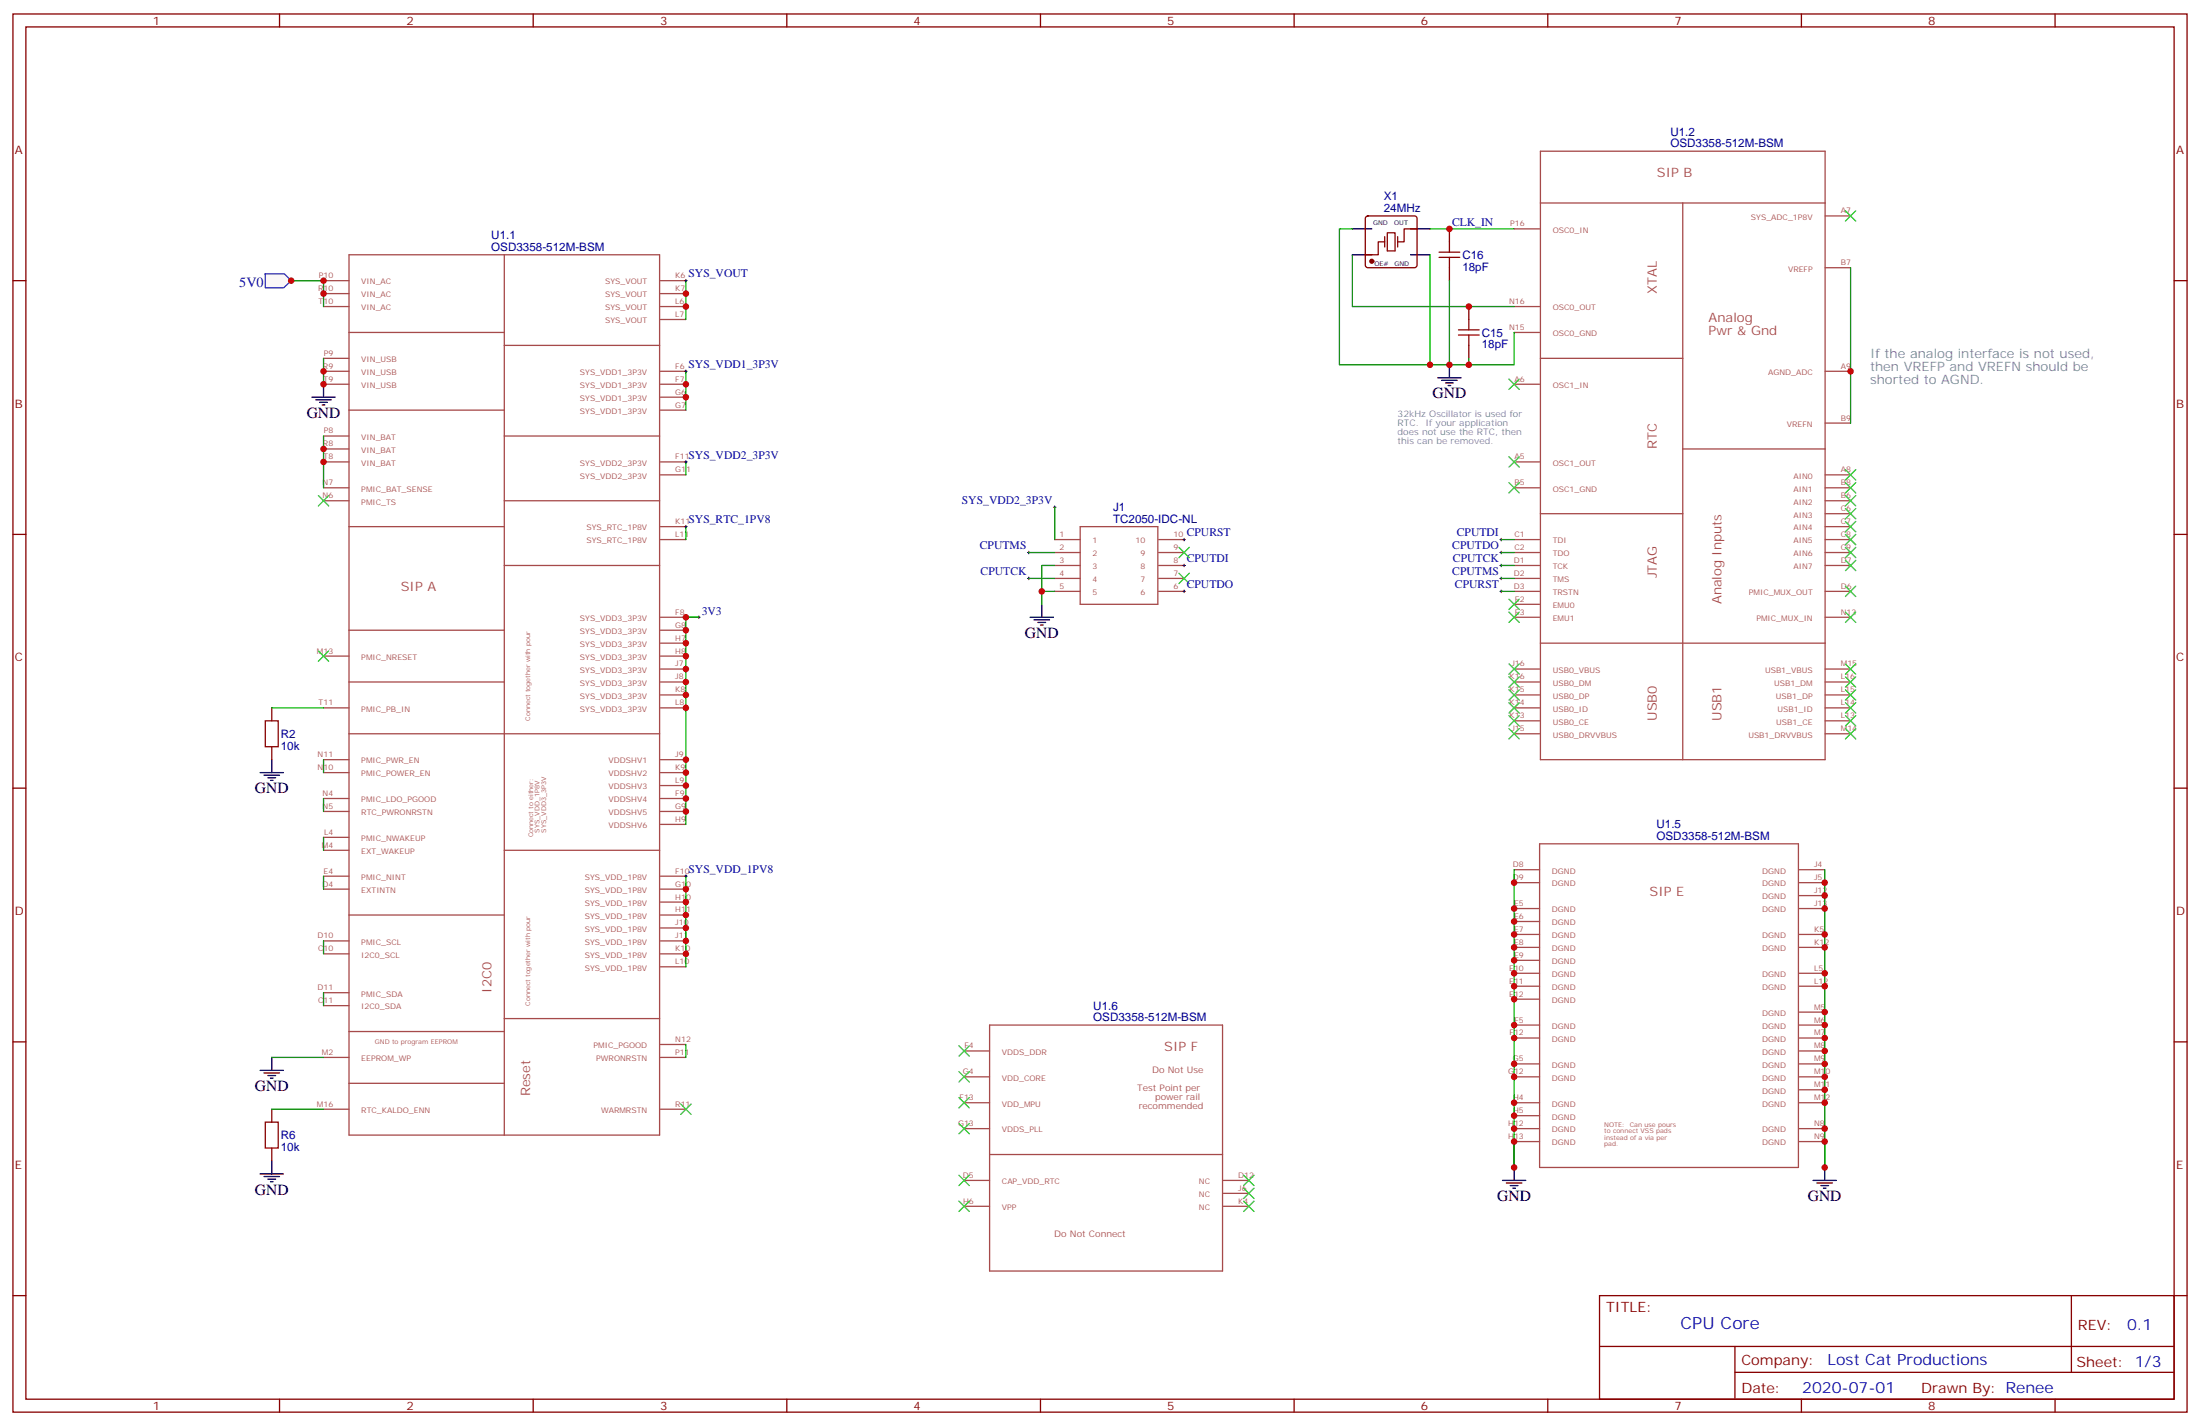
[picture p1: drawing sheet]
<svg xmlns="http://www.w3.org/2000/svg" width="600mm" height="389mm" viewBox="0 0 600 389" stroke-linecap="round" stroke-linejoin="round" font-family="sans-serif">
<g fill="none" stroke="#870000" stroke-width=".35">
<path d="M3.5 3.8h592.7v381h-592.7zM7.1 7.3h585.6v374h-585.6zM76.2 3.8v3.5M145.3 3.8v3.5M214.5 3.8v3.5M283.6 3.8v3.5M352.8 3.8v3.5M421.9 3.8v3.5M491.1 3.8v3.5M560.2 3.8v3.5M3.5 76.5h3.6M592.7 76.5h3.5"/>
<path d="M3.5 145.6h3.6M592.7 145.6h3.5M3.5 214.8h3.6M592.7 214.8h3.5M3.5 283.9h3.6M592.7 283.9h3.5M74.1 302.3v3.5M74.1 312.8v3.6M3.5 353.1h3.6M436 353.1h156.7v28.2h-156.7zM564.7 353.1v20.9M592.7 353.1h3.5"/>
<path d="M436.1 366.9h156.4M472.9 374h119.6M472.9 366.9v14.1M76.2 381.3v3.5M145.3 381.3v3.5M214.5 381.3v3.5M283.6 381.3v3.5M352.8 381.3v3.5M421.9 381.3v3.5M491.1 381.3v3.5M560.2 381.3v3.5"/>
</g>
<g fill="none" stroke="#a64a4a" stroke-width=".35">
<path d="M88.2 76.5h6.9M95.1 69.4h84.7v239.9h-84.7zM137.5 69.4v239.9M180 76.5h7M88.2 80h6.9M88.2 97.6h6.9M88.2 83.5h6.9M95.1 90.6h42.4M137.5 94.1h42.3M180 80h7M180 83.5h7M180 87.1h7"/>
<path d="M88.2 118.8h6.9M88.2 101.2h6.9M88.2 104.7h6.9M95.1 111.8h42.4M137.5 118.8h42.3M180 101.2h7M180 104.7h7M180 108.2h7M180 111.8h7M88.2 136.5h6.9M88.2 132.9h6.9M88.2 122.3h6.9"/>
<path d="M88.2 125.9h6.9M137.5 136.5h42.3M180 125.9h7M180 129.4h7M95.1 143.5h42.4M137.5 154.1h42.3M180 143.5h7M180 147h7M88.2 178.8h6.9M95.1 171.7h42.4M180 168.2h7M180 171.7h7"/>
<path d="M180 175.3h7M180 178.8h7M88.2 192.9h6.9M95.1 185.8h42.4M95.1 200h84.7M180 192.9h7M180 182.3h7M180 185.8h7M180 189.4h7M88.2 207h6.9M88.2 217.6h6.9M88.2 210.5h6.9"/>
<path d="M180 207h7M180 217.6h7M180 210.5h7M180 214.1h7M88.2 238.8h6.9M88.2 228.2h6.9M88.2 231.7h6.9M88.2 221.1h6.9M137.5 231.7h42.3M180 238.8h7M180 221.1h7M180 224.6h7"/>
<path d="M412.7 237h7M419.7 229.9h70.6v88.2h-70.6zM490.5 237h6.9M88.2 259.9h6.9M88.2 256.4h6.9M88.2 242.3h6.9M95.1 249.3h42.4M180 259.9h7M180 256.4h7M180 242.3h7M180 245.8h7M180 249.3h7"/>
<path d="M180 252.9h7M412.7 240.5h7M412.7 247.6h7M412.7 251.1h7M412.7 254.6h7M412.7 258.2h7M490.5 240.5h6.9M490.5 247.6h6.9M490.5 254.6h6.9M490.5 258.2h6.9M490.5 244.1h6.9M88.2 274h6.9"/>
<path d="M88.2 270.5h6.9M137.5 277.6h42.3M180 263.5h7M269.8 279.3h63.5v67.1h-63.5zM412.7 261.7h7M412.7 265.2h7M412.7 268.7h7M412.7 272.3h7M412.7 279.3h7M490.5 265.2h6.9M490.5 268.7h6.9M490.5 279.3h6.9"/>
<path d="M490.5 275.8h6.9M88.2 288.1h6.9M95.1 295.2h42.4M95.1 281.1h42.4M180 284.6h7M180 288.1h7M262.8 293.4h7M262.8 286.4h7M412.7 282.9h7M412.7 289.9h7M412.7 293.4h7M490.5 282.9h6.9"/>
<path d="M490.5 289.9h6.9M490.5 293.4h6.9M490.5 286.4h6.9M490.5 297h6.9M88.2 302.3h6.9M180 302.3h7M262.8 300.5h7M262.8 307.6h7M269.8 314.6h63.5M412.7 300.5h7M412.7 304h7M412.7 307.6h7"/>
<path d="M412.7 311.1h7M490.5 300.5h6.9M490.5 307.6h6.9M490.5 311.1h6.9M262.8 321.7h7M262.8 328.7h7M333.5 321.7h6.9M333.5 328.7h6.9M333.5 325.2h6.9"/>
</g>
<path d="M339 320.3l2.8 2.8M339 323.8l2.8 2.8M339 327.3l2.8 2.8M341.8 320.3l-2.8 2.8M341.8 323.8l-2.8 2.8M341.8 327.3l-2.8 2.8" fill="none" stroke="#3c3" stroke-width=".35"/>
<path d="M79.4 76.5h8.8v7M187 76.5v10.6M187 101.2v10.6M187 125.9v3.5M187 143.5v3.5M190.5 168.2h-3.5v56.4M187 238.8v24.7M412.7 237v81.1M497.4 237v81.1" fill="none" stroke="#008700" stroke-width=".35"/>
<g fill="none" stroke="#000" stroke-width=".35">
<path d="M70.9 291.7h6.4M72 292.4h4.2M73 293.1h2.1M73.7 293.8h.7M74.1 288.1v3.6M70.9 319.9h6.4M74.1 316.4v3.5M412.7 318.1v3.6M497.4 318.1v3.6M72 320.6h4.2M73 321.3h2.1M73.7 322h.7"/>
<path d="M409.6 321.7h6.3M410.6 322.4h4.3M411.7 323.1h2.1M412.4 323.8h.7M494.2 321.7h6.4M495.3 322.4h4.2M496.4 323.1h2.1M497.1 323.8h.7"/>
</g>
<path d="M186.6 76.5h.7M187 76.1v.7M394.8 62.4h.7M395.1 62v.7M186.6 143.5h.7M187 143.2v.7M186.6 238.8h.7M187 238.4v.7" fill="none" stroke="#000" stroke-width=".27"/>
<path d="M72.3 305.8h3.5v7h-3.5z" fill="none" stroke="#a10000" stroke-width=".35"/>
<path d="M72.2 74.6h5.3l1.9 1.9-2.1 1.9h-5z" fill="#fff7f7" stroke="#420aff" stroke-width=".35"/>
<g fill="none" stroke="#008700" stroke-width=".35">
<path d="M79.4 76.5h8.8M368.7 69.4v14.1h44M368.7 62.4h-3.6v37h24.7M389.8 69.4v30h22.9v-8.8M389.8 62.4h22.9M395.1 76.5v22.9M504.5 73v42.3M88.2 97.6v7.1M400.4 97.6v1.8M88.2 118.8v14.1M287.5 138.2v8.8M280.5 150.6h7"/>
<path d="M280.5 157.6h7M287.5 154.1h-3.5v7M409.2 150.6h3.5M409.2 157.6h3.5M409.2 147h3.5M409.2 154.1h3.5M187 168.2h3.5M287.5 161.1h-3.5v3.6M409.2 161.1h3.5M74.1 192.9h14.1M88.2 207v3.5M88.2 217.6v3.5"/>
<path d="M88.2 228.2v3.5M88.2 238.8v3.5M88.2 256.4v3.5M88.2 270.5v3.5M74.1 288.1h14.1M187 284.6v3.5M74.1 302.3h14.1"/>
</g>
<g fill="none" stroke="#3c3" stroke-width=".35">
<path d="M503.1 57.4l2.8 2.9M505.9 57.4l-2.8 2.9M411.3 103.3l2.9 2.8M414.2 103.3l-2.9 2.8M86.8 135l2.8 2.9M89.6 135l-2.8 2.9M411.3 124.5l2.9 2.8M411.3 131.5l2.9 2.8M414.2 124.5l-2.9 2.8M414.2 131.5l-2.9 2.8M503.1 128l2.8 2.8M503.1 131.5l2.8 2.8"/>
<path d="M503.1 135l2.8 2.9M503.1 138.6l2.8 2.8M505.9 128l-2.8 2.8M505.9 131.5l-2.8 2.8M505.9 135l-2.8 2.9M505.9 138.6l-2.8 2.8M321.4 156.2l2.8 2.8M321.4 149.2l2.8 2.8M324.2 156.2l-2.8 2.8M324.2 149.2l-2.8 2.8M503.1 142.1l2.8 2.8M503.1 145.6l2.8 2.8"/>
<path d="M503.1 149.2l2.8 2.8M503.1 152.7l2.8 2.8M503.1 159.7l2.8 2.9M505.9 142.1l-2.8 2.8M505.9 145.6l-2.8 2.8M505.9 149.2l-2.8 2.8M505.9 152.7l-2.8 2.8M505.9 159.7l-2.8 2.9M86.8 177.4l2.8 2.8M89.6 177.4l-2.8 2.8M411.3 163.3l2.9 2.8M411.3 166.8l2.9 2.8"/>
<path d="M414.2 163.3l-2.9 2.8M414.2 166.8l-2.9 2.8M503.1 166.8l2.8 2.8M505.9 166.8l-2.8 2.8M411.3 180.9l2.9 2.8M411.3 184.4l2.9 2.9M411.3 188l2.9 2.8M411.3 191.5l2.9 2.8M411.3 195l2.9 2.8M411.3 198.5l2.9 2.9M414.2 180.9l-2.9 2.8M414.2 184.4l-2.9 2.9"/>
<path d="M414.2 188l-2.9 2.8M414.2 191.5l-2.9 2.8M414.2 195l-2.9 2.8M414.2 198.5l-2.9 2.9M503.1 198.5l2.8 2.9M503.1 195l2.8 2.8M503.1 191.5l2.8 2.8M503.1 188l2.8 2.8M503.1 184.4l2.8 2.9M503.1 180.9l2.8 2.8M505.9 198.5l-2.8 2.9M505.9 195l-2.8 2.8"/>
<path d="M505.9 191.5l-2.8 2.8M505.9 188l-2.8 2.8M505.9 184.4l-2.8 2.9M505.9 180.9l-2.8 2.8M261.4 285l2.8 2.8M261.4 292l2.8 2.9M261.4 299.1l2.8 2.8M264.2 285l-2.8 2.8M264.2 292l-2.8 2.9M264.2 299.1l-2.8 2.8M185.6 300.8l2.8 2.9M188.4 300.8l-2.8 2.9"/>
<path d="M261.4 306.1l2.8 2.9M264.2 306.1l-2.8 2.9M261.4 320.3l2.8 2.8M261.4 327.3l2.8 2.8M264.2 320.3l-2.8 2.8M264.2 327.3l-2.8 2.8"/>
</g>
<g fill="none" stroke="#000" stroke-width=".27">
<path d="M186.6 101.2h.7M187 100.8v.7M186.6 125.9h.7M187 125.5v.7M287.2 138.2h.7M287.5 137.9v.7M280.1 157.6h.7M280.1 150.6h.7M280.5 150.2v.7M280.5 157.3v.7M322.4 147h.7M322.4 154.1h.7"/>
<path d="M322.8 146.7v.7M322.8 153.7v.7M408.9 157.6h.7M408.9 147h.7M408.9 150.6h.7M408.9 154.1h.7M409.2 146.7v.7M409.2 150.2v.7M409.2 153.7v.7M409.2 157.3v.7M190.1 168.2h.8M190.5 167.9v.7"/>
<path d="M322.4 161.1h.7M322.8 160.8v.7M408.9 161.1h.7M409.2 160.8v.7"/>
</g>
<path d="M392.3 70.1h5.6M392.3 68.7h5.6M395.1 65.9v2.8M395.1 70.1v2.9M397.6 89.9h5.6M397.6 91.3h5.6M400.4 87.1v2.8M400.4 91.3v2.8M72.3 196.4h3.5v7.1h-3.5z" fill="none" stroke="#a10000" stroke-width=".35"/>
<path d="M372.4 59l.5-.2h12.7a.71 .71 0 0 1 .7 .7v12.7l-.2 .5-.5 .3h-12.7l-.5-.3-.2-.5v-12.7zM377.5 65.9h-1.8v3.5h-3.5M386.3 62.4h-3.5v3.5h-1.8M395.1 62.4v3.5M395.1 73v3.5M400.4 83.5v3.6M400.4 94.1v3.5M74.1 192.9v3.5M74.1 203.5v3.5" fill="none" stroke="#870000" stroke-width=".35"/>
<g fill="none" stroke="#000" stroke-width=".35">
<path d="M368.7 69.4h5.2M368.7 62.4h5.2M384.5 69.4h5.3M384.5 62.4h5.3M395.1 99.4v3.5M85 108.2h6.4M86.1 108.9h4.2M87.1 109.6h2.2M87.8 110.3h.7M88.2 104.7v3.5M391.9 102.9h6.4M393 103.6h4.2"/>
<path d="M394.1 104.4h2.1M394.8 105.1h.7M280.8 168.2h6.4M281.9 168.9h4.2M282.9 169.6h2.1M283.6 170.3h.7M284 164.7v3.5M70.9 210.5h6.4M72 211.2h4.2M73 211.9h2.1M73.7 212.7h.7M74.1 207v3.5"/>
</g>
<g fill="none" stroke="#a64a4a" stroke-width=".35">
<path d="M419.9 41.2h77.6v165.8h-77.6zM419.9 55.3h77.6M458.7 55.3v151.7M497.5 58.8h7M412.7 62.4h7M497.5 73h7M412.7 90.6h7M412.7 83.5h7M419.9 97.6h38.8M412.7 104.7h7M497.5 101.2h7M497.5 115.3h7"/>
<path d="M412.7 132.9h7M412.7 125.9h7M419.9 140h38.8M458.7 122.3h38.8M497.5 129.4h7M497.5 132.9h7M497.5 136.5h7M497.5 140h7M287.5 147h7M287.5 150.6h7M287.5 154.1h7M287.5 157.6h7"/>
<path d="M294.5 143.5h21.1v21.2h-21.1zM315.8 147h7M315.8 150.6h7M315.8 154.1h7M315.8 157.6h7M412.7 147h7M412.7 150.6h7M412.7 154.1h7M412.7 157.6h7M497.5 143.5h7M497.5 147h7M497.5 150.6h7"/>
<path d="M497.5 154.1h7M287.5 161.1h7M315.8 161.1h7M412.7 164.7h7M412.7 168.2h7M412.7 161.1h7M419.9 175.3h77.6M497.5 168.2h7M497.5 161.1h7M412.7 196.4h7M412.7 185.8h7M412.7 189.4h7"/>
<path d="M412.7 200h7M412.7 192.9h7M412.7 182.3h7M497.5 196.4h7M497.5 185.8h7M497.5 189.4h7M497.5 200h7M497.5 192.9h7M497.5 182.3h7"/>
</g>
<circle cx="373.9" cy="71.2" r=".53" fill="#870000" stroke="#870000" stroke-width=".35"/>
<path d="M377.5 64.5v2.8M378.2 63.4h2.1v5h-2.1zM381 64.5v2.8" fill="none" stroke="#871200" stroke-width=".35"/>
<g fill="#c00">
<circle cx="88.2" cy="101.2" r=".88"/>
<circle cx="79.4" cy="76.5" r=".88"/>
<circle cx="88.2" cy="76.5" r=".88"/>
<circle cx="187" cy="171.7" r=".88"/>
<circle cx="187" cy="175.3" r=".88"/>
<circle cx="187" cy="178.8" r=".88"/>
<circle cx="187" cy="182.3" r=".88"/>
<circle cx="187" cy="185.8" r=".88"/>
<circle cx="187" cy="189.4" r=".88"/>
<circle cx="187" cy="104.7" r=".88"/>
<circle cx="187" cy="108.2" r=".88"/>
<circle cx="88.2" cy="80" r=".88"/>
<circle cx="187" cy="242.3" r=".88"/>
<circle cx="187" cy="245.8" r=".88"/>
<circle cx="187" cy="249.3" r=".88"/>
<circle cx="187" cy="252.9" r=".88"/>
<circle cx="187" cy="256.4" r=".88"/>
<circle cx="187" cy="259.9" r=".88"/>
<circle cx="497.4" cy="318.1" r=".88"/>
<circle cx="412.8" cy="311.1" r=".88"/>
<circle cx="412.8" cy="240.5" r=".88"/>
<circle cx="412.8" cy="247.6" r=".88"/>
<circle cx="412.8" cy="251.1" r=".88"/>
<circle cx="412.8" cy="254.6" r=".88"/>
<circle cx="412.8" cy="258.2" r=".88"/>
<circle cx="412.8" cy="261.7" r=".88"/>
<circle cx="412.8" cy="265.2" r=".88"/>
<circle cx="412.8" cy="268.7" r=".88"/>
<circle cx="412.8" cy="272.3" r=".88"/>
<circle cx="412.8" cy="279.3" r=".88"/>
<circle cx="412.8" cy="282.9" r=".88"/>
<circle cx="412.8" cy="289.9" r=".88"/>
<circle cx="412.8" cy="293.4" r=".88"/>
<circle cx="412.8" cy="300.5" r=".88"/>
<circle cx="412.8" cy="304" r=".88"/>
<circle cx="412.8" cy="307.6" r=".88"/>
<circle cx="497.4" cy="307.6" r=".88"/>
<circle cx="497.4" cy="300.5" r=".88"/>
<circle cx="497.4" cy="297" r=".88"/>
<circle cx="497.4" cy="293.4" r=".88"/>
<circle cx="497.4" cy="289.9" r=".88"/>
<circle cx="497.4" cy="286.4" r=".88"/>
<circle cx="497.4" cy="282.9" r=".88"/>
<circle cx="497.4" cy="279.3" r=".88"/>
<circle cx="497.4" cy="275.8" r=".88"/>
<circle cx="497.4" cy="268.7" r=".88"/>
<circle cx="497.4" cy="265.2" r=".88"/>
<circle cx="497.4" cy="258.2" r=".88"/>
<circle cx="497.4" cy="254.6" r=".88"/>
<circle cx="497.4" cy="247.6" r=".88"/>
<circle cx="497.4" cy="244.1" r=".88"/>
<circle cx="497.4" cy="240.5" r=".88"/>
<circle cx="497.4" cy="311.1" r=".88"/>
<circle cx="412.8" cy="318.1" r=".88"/>
<circle cx="187" cy="217.6" r=".88"/>
<circle cx="187" cy="214.1" r=".88"/>
<circle cx="187" cy="210.5" r=".88"/>
<circle cx="187" cy="221.1" r=".88"/>
<circle cx="187" cy="83.5" r=".88"/>
<circle cx="187" cy="80" r=".88"/>
<circle cx="187" cy="192.9" r=".88"/>
<circle cx="187" cy="207" r=".88"/>
<circle cx="88.2" cy="122.3" r=".88"/>
<circle cx="284" cy="161.1" r=".88"/>
<circle cx="187" cy="168.2" r=".88"/>
<circle cx="504.5" cy="101.2" r=".88"/>
<circle cx="395.1" cy="62.4" r=".88"/>
<circle cx="395.1" cy="99.4" r=".88"/>
<circle cx="389.8" cy="99.4" r=".88"/>
<circle cx="400.4" cy="83.5" r=".88"/>
<circle cx="400.4" cy="99.4" r=".88"/>
<circle cx="88.2" cy="104.7" r=".88"/>
<circle cx="88.2" cy="125.9" r=".88"/>
</g>
<text font-size="4.6" fill="#00f" x="458.1" y="362.1">CPU Core</text>
<g font-size="4.2">
<text x="83.6" y="113.9">GND</text>
<text x="390.5" y="108.6">GND</text>
<text x="279.4" y="173.8">GND</text>
<text x="69.5" y="216.2">GND</text>
<text x="69.5" y="297.3">GND</text>
<text x="69.5" y="325.5">GND</text>
<text x="408.2" y="327.3">GND</text>
<text x="492.8" y="327.3">GND</text>
</g>
<g font-size="4.2" fill="#00f">
<text x="579.8" y="362.3">0.1</text>
<text x="498.2" y="371.9">Lost Cat Productions</text>
<text x="491.3" y="379.7">2020-07-01</text>
</g>
<text font-size="3.9" fill="#00f" x="65.2" y="78.2">5V0</text>
<g font-size="3.9" fill="#800">
<text x="437.8" y="357.6">TITLE:</text>
<text x="566.4" y="362.3">REV:</text>
<text x="474.7" y="371.8">Company:</text>
<text x="566.1" y="372.5">Sheet: 1/3</text>
<text x="474.7" y="379.5">Date:</text>
<text x="523.7" y="379.6">Drawn By: Renee</text>
</g>
<g font-size="3.5" fill="#a54b4b">
<text x="451.7" y="48.3">SIP B</text>
<text x="451.7" y="80" transform="rotate(-90 451.7 80)">XTAL</text>
<text x="465.8" y="87.9">Analog</text>
<text x="465.8" y="91.4">Pwr &amp; Gnd</text>
<text x="451.7" y="122.3" transform="rotate(-90 451.7 122.3)">RTC</text>
<text x="109.3" y="161.1">SIP A</text>
<text x="451.7" y="157.6" transform="rotate(-90 451.7 157.6)">JTAG</text>
<text x="469.3" y="164.7" transform="rotate(-90 469.3 164.7)">Analog Inputs</text>
<text x="451.7" y="196.4" transform="rotate(-90 451.7 196.4)">USB0</text>
<text x="469.3" y="196.4" transform="rotate(-90 469.3 196.4)">USB1</text>
<text x="449.7" y="244.1">SIP E</text>
<text x="133.9" y="270.5" transform="rotate(-90 133.9 270.5)">I2C0</text>
<text x="317.4" y="286.4">SIP F</text>
<text x="144.5" y="298.7" transform="rotate(-90 144.5 298.7)">Reset</text>
</g>
<g font-size="3.5" fill="#838383">
<text x="509.8" y="97.6">If the analog interface is not used,</text>
<text x="509.8" y="101.2">then VREFP and VREFN should be</text>
<text x="509.8" y="104.7">shorted to AGND.</text>
</g>
<g font-size="3.2" fill="#800">
<text x="41.6" y="6.8">1</text>
<text x="110.8" y="6.8">2</text>
<text x="179.9" y="6.8">3</text>
<text x="249.1" y="6.8">4</text>
<text x="318.2" y="6.8">5</text>
<text x="387.3" y="6.8">6</text>
<text x="456.5" y="6.8">7</text>
<text x="525.6" y="6.8">8</text>
<text x="4.1" y="41.9">A</text>
<text x="593.2" y="41.9">A</text>
<text x="4.1" y="111.1">B</text>
<text x="593.2" y="111.1">B</text>
<text x="4.1" y="180.2">C</text>
<text x="593.2" y="180.2">C</text>
<text x="4.1" y="249.3">D</text>
<text x="593.2" y="249.3">D</text>
<text x="4.1" y="318.5">E</text>
<text x="593.2" y="318.5">E</text>
<text x="41.6" y="384.3">1</text>
<text x="110.8" y="384.3">2</text>
<text x="179.9" y="384.3">3</text>
<text x="249.1" y="384.3">4</text>
<text x="318.2" y="384.3">5</text>
<text x="387.3" y="384.3">6</text>
<text x="456.5" y="384.3">7</text>
<text x="525.6" y="384.3">8</text>
</g>
<g font-size="3.2" fill="#000080">
<text x="455.3" y="40.1">OSD3358-512M-BSM</text>
<text x="455.3" y="37">U1.2</text>
<text x="377.2" y="57.8">24MHz</text>
<text x="377.2" y="54.6">X1</text>
<text x="133.9" y="65.2">U1.1</text>
<text x="133.9" y="68.4">OSD3358-512M-BSM</text>
<text x="398.6" y="70.5">C16</text>
<text x="398.6" y="73.7">18pF</text>
<text x="403.9" y="94.9">18pF</text>
<text x="403.9" y="91.7">C15</text>
<text x="303.4" y="142.5">TC2050-IDC-NL</text>
<text x="303.4" y="139.3">J1</text>
<text x="76.6" y="201.1">R2</text>
<text x="76.6" y="204.3">10k</text>
<text x="451.6" y="225.7">U1.5</text>
<text x="451.6" y="228.9">OSD3358-512M-BSM</text>
<text x="298" y="275.1">U1.6</text>
<text x="298" y="278.3">OSD3358-512M-BSM</text>
<text x="76.6" y="310.5">R6</text>
<text x="76.6" y="313.6">10k</text>
</g>
<g font-size="3.2" fill="#00f">
<text x="395.8" y="61.5">CLK_IN</text>
<text x="187.7" y="75.6">SYS_VOUT</text>
<text x="187.7" y="100.3">SYS_VDD1_3P3V</text>
<text x="187.7" y="125">SYS_VDD2_3P3V</text>
<text x="262.2" y="137.3">SYS_VDD2_3P3V</text>
<text x="187.7" y="142.6">SYS_RTC_1PV8</text>
<text x="267.1" y="149.7">CPUTMS</text>
<text x="323.5" y="146.2">CPURST</text>
<text x="395.9" y="149.7">CPUTDO</text>
<text x="397.1" y="146.2">CPUTDI</text>
<text x="323.5" y="153.2">CPUTDI</text>
<text x="396.1" y="153.2">CPUTCK</text>
<text x="267.3" y="156.7">CPUTCK</text>
<text x="323.5" y="160.3">CPUTDO</text>
<text x="395.9" y="156.7">CPUTMS</text>
<text x="396.6" y="160.3">CPURST</text>
<text x="191.3" y="167.7">3V3</text>
<text x="187.7" y="237.9">SYS_VDD_1PV8</text>
</g>
<g font-size="2.5" fill="#838383">
<text x="381" y="113.5">32kHz Oscillator is used for</text>
<text x="381" y="116">RTC.</text>
<text x="381" y="118.5">does not use the RTC, then</text>
<text x="388.6" y="116">If your application</text>
<text x="381" y="120.9">this can be removed.</text>
</g>
<g font-size="2.5" fill="#a54b4b">
<text x="314.1" y="292.4">Do Not Use</text>
<text x="310" y="297.3">Test Point per</text>
<text x="314.9" y="299.8">power rail</text>
<text x="310.4" y="302.3">recommended</text>
<text x="287.4" y="337">Do Not Connect</text>
</g>
<g font-size="2.1" fill="#a54b4b">
<text x="477.3" y="59.9">SYS_ADC_1P8V</text>
<text x="501.8" y="58.1">A7</text>
<text x="411.7" y="61.7">P16</text>
<text x="423.3" y="63.4">OSC0_IN</text>
<text x="86.9" y="75.8">P10</text>
<text x="98.5" y="77.5">VIN_AC</text>
<text x="164.9" y="77.5">SYS_VOUT</text>
<text x="184.1" y="75.8">K6</text>
<text x="487.4" y="74">VREFP</text>
<text x="501.8" y="72.3">B7</text>
<text x="86.7" y="79.3">R10</text>
<text x="86.9" y="82.8">T10</text>
<text x="98.5" y="81.1">VIN_AC</text>
<text x="164.9" y="81.1">SYS_VOUT</text>
<text x="184.1" y="79.3">K7</text>
<text x="184.1" y="82.8">L6</text>
<text x="411.4" y="82.8">N16</text>
<text x="98.5" y="84.6">VIN_AC</text>
<text x="164.9" y="84.6">SYS_VOUT</text>
<text x="164.9" y="88.1">SYS_VOUT</text>
<text x="184.1" y="86.4">L7</text>
<text x="411.4" y="89.9">N15</text>
<text x="423.3" y="84.6">OSC0_OUT</text>
<text x="423.3" y="91.6">OSC0_GND</text>
<text x="88" y="100.5">R9</text>
<text x="88.2" y="97">P9</text>
<text x="98.5" y="98.7">VIN_USB</text>
<text x="184.1" y="100.5">F6</text>
<text x="501.8" y="100.5">A9</text>
<text x="88.2" y="104">T9</text>
<text x="98.5" y="102.2">VIN_USB</text>
<text x="98.5" y="105.7">VIN_USB</text>
<text x="158.1" y="102.2">SYS_VDD1_3P3V</text>
<text x="158.1" y="105.7">SYS_VDD1_3P3V</text>
<text x="184.1" y="104">F7</text>
<text x="184.1" y="107.5">G6</text>
<text x="412.8" y="104">A6</text>
<text x="423.3" y="105.7">OSC1_IN</text>
<text x="482" y="102.2">AGND_ADC</text>
<text x="158.1" y="109.3">SYS_VDD1_3P3V</text>
<text x="158.1" y="112.8">SYS_VDD1_3P3V</text>
<text x="184.1" y="111.1">G7</text>
<text x="88.2" y="118.1">P8</text>
<text x="98.5" y="119.9">VIN_BAT</text>
<text x="487.1" y="116.3">VREFN</text>
<text x="501.8" y="114.6">B9</text>
<text x="88" y="121.6">R8</text>
<text x="88.2" y="125.2">T8</text>
<text x="98.5" y="123.4">VIN_BAT</text>
<text x="184.1" y="125.2">F11</text>
<text x="412.8" y="125.2">A5</text>
<text x="98.5" y="126.9">VIN_BAT</text>
<text x="158.1" y="126.9">SYS_VDD2_3P3V</text>
<text x="158.1" y="130.4">SYS_VDD2_3P3V</text>
<text x="184.1" y="128.7">G11</text>
<text x="423.3" y="126.9">OSC1_OUT</text>
<text x="488.9" y="130.4">AIN0</text>
<text x="501.8" y="128.7">A8</text>
<text x="87.9" y="135.8">N6</text>
<text x="87.9" y="132.2">N7</text>
<text x="98.5" y="137.5">PMIC_TS</text>
<text x="98.5" y="134">PMIC_BAT_SENSE</text>
<text x="412.8" y="132.2">B5</text>
<text x="423.3" y="134">OSC1_GND</text>
<text x="488.9" y="134">AIN1</text>
<text x="488.9" y="137.5">AIN2</text>
<text x="501.8" y="132.2">B8</text>
<text x="501.8" y="135.8">B6</text>
<text x="184.1" y="142.8">K11</text>
<text x="488.9" y="141">AIN3</text>
<text x="501.8" y="139.3">C6</text>
<text x="501.8" y="142.8">C7</text>
<text x="159.9" y="144.6">SYS_RTC_1P8V</text>
<text x="159.9" y="148.1">SYS_RTC_1P8V</text>
<text x="184.1" y="146.3">L11</text>
<text x="288.8" y="146.3">1</text>
<text x="288.8" y="149.9">2</text>
<text x="297.8" y="148.1">1</text>
<text x="309.6" y="148.1">10</text>
<text x="319.9" y="149.9">9</text>
<text x="319.9" y="146.3">10</text>
<text x="412.8" y="146.3">C1</text>
<text x="412.8" y="149.9">C2</text>
<text x="423.3" y="148.1">TDI</text>
<text x="488.9" y="144.6">AIN4</text>
<text x="488.9" y="148.1">AIN5</text>
<text x="501.8" y="146.3">C8</text>
<text x="501.8" y="149.9">C9</text>
<text x="288.8" y="153.4">3</text>
<text x="297.8" y="151.6">2</text>
<text x="297.8" y="155.1">3</text>
<text x="310.9" y="155.1">8</text>
<text x="310.9" y="151.6">9</text>
<text x="319.9" y="153.4">8</text>
<text x="412.7" y="153.4">D1</text>
<text x="423.3" y="155.1">TCK</text>
<text x="423.3" y="151.6">TDO</text>
<text x="488.9" y="151.6">AIN6</text>
<text x="488.9" y="155.1">AIN7</text>
<text x="501.8" y="153.4">D7</text>
<text x="288.8" y="156.9">4</text>
<text x="288.8" y="160.5">5</text>
<text x="297.8" y="158.7">4</text>
<text x="310.9" y="158.7">7</text>
<text x="319.9" y="160.5">6</text>
<text x="319.9" y="156.9">7</text>
<text x="412.7" y="156.9">D2</text>
<text x="412.7" y="160.5">D3</text>
<text x="423.3" y="158.7">TMS</text>
<text x="501.8" y="160.5">D6</text>
<text x="184.1" y="167.5">F8</text>
<text x="297.8" y="162.2">5</text>
<text x="310.9" y="162.2">6</text>
<text x="413" y="164">E2</text>
<text x="413" y="167.5">E3</text>
<text x="423.3" y="165.7">EMU0</text>
<text x="423.3" y="162.2">TRSTN</text>
<text x="476.8" y="162.2">PMIC_MUX_OUT</text>
<text x="501.8" y="167.5">N13</text>
<text x="158.1" y="169.2">SYS_VDD3_3P3V</text>
<text x="158.1" y="172.8">SYS_VDD3_3P3V</text>
<text x="184.1" y="171">G8</text>
<text x="423.3" y="169.2">EMU1</text>
<text x="478.8" y="169.2">PMIC_MUX_IN</text>
<text x="86.4" y="178.1">M13</text>
<text x="98.5" y="179.8">PMIC_NRESET</text>
<text x="158.1" y="176.3">SYS_VDD3_3P3V</text>
<text x="158.1" y="179.8">SYS_VDD3_3P3V</text>
<text x="184.1" y="174.6">H7</text>
<text x="184.1" y="178.1">H8</text>
<text x="158.1" y="183.4">SYS_VDD3_3P3V</text>
<text x="184.1" y="181.6">J7</text>
<text x="184.1" y="185.1">J8</text>
<text x="411.5" y="185.1">K16</text>
<text x="412" y="181.6">J16</text>
<text x="423.3" y="183.4">USB0_VBUS</text>
<text x="481.1" y="183.4">USB1_VBUS</text>
<text x="501.8" y="185.1">L16</text>
<text x="501.8" y="181.6">M15</text>
<text x="158.1" y="186.9">SYS_VDD3_3P3V</text>
<text x="158.1" y="190.4">SYS_VDD3_3P3V</text>
<text x="184.1" y="188.7">K8</text>
<text x="411.5" y="188.7">K15</text>
<text x="423.3" y="186.9">USB0_DM</text>
<text x="423.3" y="190.4">USB0_DP</text>
<text x="483.6" y="186.9">USB1_DM</text>
<text x="484.1" y="190.4">USB1_DP</text>
<text x="501.8" y="188.7">L15</text>
<text x="86.9" y="192.2">T11</text>
<text x="98.5" y="193.9">PMIC_PB_IN</text>
<text x="158.1" y="193.9">SYS_VDD3_3P3V</text>
<text x="184.1" y="192.2">L8</text>
<text x="411.5" y="195.7">K13</text>
<text x="411.5" y="192.2">K14</text>
<text x="423.3" y="197.5">USB0_CE</text>
<text x="423.3" y="193.9">USB0_ID</text>
<text x="484.2" y="197.5">USB1_CE</text>
<text x="484.5" y="193.9">USB1_ID</text>
<text x="501.8" y="195.7">L13</text>
<text x="501.8" y="192.2">L14</text>
<text x="412" y="199.3">J15</text>
<text x="423.3" y="201">USB0_DRVVBUS</text>
<text x="476.6" y="201">USB1_DRVVBUS</text>
<text x="501.8" y="199.3">M14</text>
<text x="86.6" y="206.3">N11</text>
<text x="86.6" y="209.8">N10</text>
<text x="98.5" y="208.1">PMIC_PWR_EN</text>
<text x="165.9" y="208.1">VDDSHV1</text>
<text x="184.1" y="206.3">J9</text>
<text x="184.1" y="209.8">K9</text>
<text x="98.5" y="211.6">PMIC_POWER_EN</text>
<text x="165.9" y="211.6">VDDSHV2</text>
<text x="165.9" y="215.1">VDDSHV3</text>
<text x="184.1" y="213.4">L9</text>
<text x="87.9" y="216.9">N4</text>
<text x="87.9" y="220.4">N5</text>
<text x="98.5" y="218.6">PMIC_LDO_PGOOD</text>
<text x="165.9" y="218.6">VDDSHV4</text>
<text x="184.1" y="220.4">G9</text>
<text x="184.1" y="216.9">F9</text>
<text x="88.3" y="227.5">L4</text>
<text x="98.5" y="222.2">RTC_PWRONRSTN</text>
<text x="165.9" y="222.2">VDDSHV5</text>
<text x="165.9" y="225.7">VDDSHV6</text>
<text x="184.1" y="224">H9</text>
<text x="87.7" y="231">M4</text>
<text x="98.5" y="229.2">PMIC_NWAKEUP</text>
<text x="98.5" y="232.7">EXT_WAKEUP</text>
<text x="88.2" y="238.1">E4</text>
<text x="98.5" y="239.8">PMIC_NINT</text>
<text x="159.4" y="239.8">SYS_VDD_1P8V</text>
<text x="184.1" y="238.1">F10</text>
<text x="412.4" y="236.3">D8</text>
<text x="412.4" y="239.8">D9</text>
<text x="423.1" y="238">DGND</text>
<text x="480.4" y="238">DGND</text>
<text x="494.5" y="236.3">J4</text>
<text x="494.5" y="239.8">J5</text>
<text x="87.9" y="241.6">D4</text>
<text x="98.5" y="243.3">EXTINTN</text>
<text x="159.4" y="243.3">SYS_VDD_1P8V</text>
<text x="184.1" y="241.6">G10</text>
<text x="184.1" y="245.1">H10</text>
<text x="423.1" y="241.6">DGND</text>
<text x="480.4" y="241.6">DGND</text>
<text x="480.4" y="245.1">DGND</text>
<text x="494.5" y="243.4">J12</text>
<text x="159.4" y="246.9">SYS_VDD_1P8V</text>
<text x="159.4" y="250.4">SYS_VDD_1P8V</text>
<text x="184.1" y="248.6">H11</text>
<text x="412.7" y="246.9">E5</text>
<text x="412.7" y="250.4">E6</text>
<text x="423.1" y="248.6">DGND</text>
<text x="480.4" y="248.6">DGND</text>
<text x="494.5" y="246.9">J13</text>
<text x="86.5" y="255.7">D10</text>
<text x="98.5" y="257.4">PMIC_SCL</text>
<text x="159.4" y="253.9">SYS_VDD_1P8V</text>
<text x="159.4" y="257.4">SYS_VDD_1P8V</text>
<text x="184.1" y="252.2">J10</text>
<text x="184.1" y="255.7">J11</text>
<text x="412.7" y="253.9">E7</text>
<text x="412.7" y="257.5">E8</text>
<text x="423.1" y="252.1">DGND</text>
<text x="423.1" y="255.7">DGND</text>
<text x="480.4" y="255.7">DGND</text>
<text x="494.5" y="253.9">K5</text>
<text x="494.5" y="257.5">K12</text>
<text x="86.7" y="259.2">C10</text>
<text x="98.5" y="261">I2C0_SCL</text>
<text x="159.4" y="261">SYS_VDD_1P8V</text>
<text x="184.1" y="259.2">K10</text>
<text x="184.1" y="262.8">L10</text>
<text x="412.7" y="261">E9</text>
<text x="423.1" y="259.2">DGND</text>
<text x="423.1" y="262.7">DGND</text>
<text x="480.4" y="259.2">DGND</text>
<text x="86.5" y="269.8">D11</text>
<text x="159.4" y="264.5">SYS_VDD_1P8V</text>
<text x="411.4" y="264.5">E10</text>
<text x="411.4" y="268.1">E11</text>
<text x="423.1" y="266.3">DGND</text>
<text x="423.1" y="269.8">DGND</text>
<text x="480.4" y="266.3">DGND</text>
<text x="480.4" y="269.8">DGND</text>
<text x="494.5" y="264.5">L5</text>
<text x="494.5" y="268.1">L12</text>
<text x="86.7" y="273.3">C11</text>
<text x="98.5" y="275.1">I2C0_SDA</text>
<text x="98.5" y="271.6">PMIC_SDA</text>
<text x="411.4" y="271.6">E12</text>
<text x="423.1" y="273.3">DGND</text>
<text x="494.5" y="275.1">M5</text>
<text x="412.9" y="278.6">F5</text>
<text x="423.1" y="280.4">DGND</text>
<text x="480.4" y="276.8">DGND</text>
<text x="480.4" y="280.4">DGND</text>
<text x="494.5" y="278.6">M6</text>
<text x="87.7" y="287.5">M2</text>
<text x="161.8" y="285.7">PMIC_PGOOD</text>
<text x="184.1" y="283.9">N12</text>
<text x="184.1" y="287.5">P11</text>
<text x="262.9" y="285.7">F4</text>
<text x="273.1" y="287.4">VDDS_DDR</text>
<text x="411.5" y="282.2">F12</text>
<text x="423.1" y="283.9">DGND</text>
<text x="480.4" y="283.9">DGND</text>
<text x="480.4" y="287.4">DGND</text>
<text x="494.5" y="282.2">M7</text>
<text x="494.5" y="285.7">M8</text>
<text x="98.5" y="289.2">EEPROM_WP</text>
<text x="162.6" y="289.2">PWRONRSTN</text>
<text x="262.5" y="292.7">G4</text>
<text x="411.1" y="292.7">G12</text>
<text x="412.4" y="289.2">G5</text>
<text x="423.1" y="291">DGND</text>
<text x="480.4" y="291">DGND</text>
<text x="494.5" y="289.2">M9</text>
<text x="494.5" y="292.7">M10</text>
<text x="261.6" y="299.8">F13</text>
<text x="273.1" y="294.5">VDD_CORE</text>
<text x="412.5" y="299.8">H4</text>
<text x="423.1" y="294.5">DGND</text>
<text x="480.4" y="294.5">DGND</text>
<text x="480.4" y="298">DGND</text>
<text x="494.5" y="296.3">M11</text>
<text x="494.5" y="299.8">M12</text>
<text x="86.4" y="301.6">M16</text>
<text x="98.5" y="303.3">RTC_KALDO_ENN</text>
<text x="163.9" y="303.3">WARMRSTN</text>
<text x="184.1" y="301.6">R11</text>
<text x="273.1" y="301.5">VDD_MPU</text>
<text x="412.5" y="303.3">H5</text>
<text x="423.1" y="301.5">DGND</text>
<text x="423.1" y="305.1">DGND</text>
<text x="480.4" y="301.5">DGND</text>
<text x="261.2" y="306.9">G13</text>
<text x="273.1" y="308.6">VDDS_PLL</text>
<text x="411.1" y="306.9">H12</text>
<text x="411.1" y="310.4">H13</text>
<text x="423.1" y="308.6">DGND</text>
<text x="480.4" y="308.6">DGND</text>
<text x="494.5" y="306.9">N8</text>
<text x="494.5" y="310.4">N9</text>
<text x="423.1" y="312.1">DGND</text>
<text x="480.4" y="312.1">DGND</text>
<text x="262.5" y="321">D5</text>
<text x="273.1" y="322.7">CAP_VDD_RTC</text>
<text x="326.8" y="322.7">NC</text>
<text x="337.5" y="321">D12</text>
<text x="262.6" y="328">H6</text>
<text x="273.1" y="329.8">VPP</text>
<text x="326.8" y="326.2">NC</text>
<text x="326.8" y="329.8">NC</text>
<text x="337.5" y="324.5">J6</text>
<text x="337.5" y="328">K4</text>
</g>
<g font-size="1.8">
<text x="374.3" y="61.3">GND</text>
<text x="380.1" y="61.3">OUT</text>
<text x="374.6" y="72.6">OE#</text>
<text x="380.1" y="72.6">GND</text>
</g>
<g font-size="1.8" fill="#a54b4b">
<text x="144.5" y="196.4" transform="rotate(-90 144.5 196.4)">Connect together with pour</text>
<text x="147.1" y="226.9" transform="rotate(-90 147.1 226.9)">SYS_VDD_1P8V</text>
<text x="148.9" y="226.9" transform="rotate(-90 148.9 226.9)">SYS_VDD3_3P3V</text>
<text x="145.3" y="228.2" transform="rotate(-90 145.3 228.2)">Connect to either:</text>
<text x="144.5" y="274" transform="rotate(-90 144.5 274)">Connect together with pour</text>
<text x="102.2" y="284.6">GND to program EEPROM</text>
<text x="437.3" y="307">NOTE:</text>
<text x="437.3" y="308.8">to connect VSS pads</text>
<text x="437.3" y="310.5">instead of a via per</text>
<text x="444.3" y="307">Can use pours</text>
<text x="437.3" y="312.3">pad.</text>
</g>
</svg>
